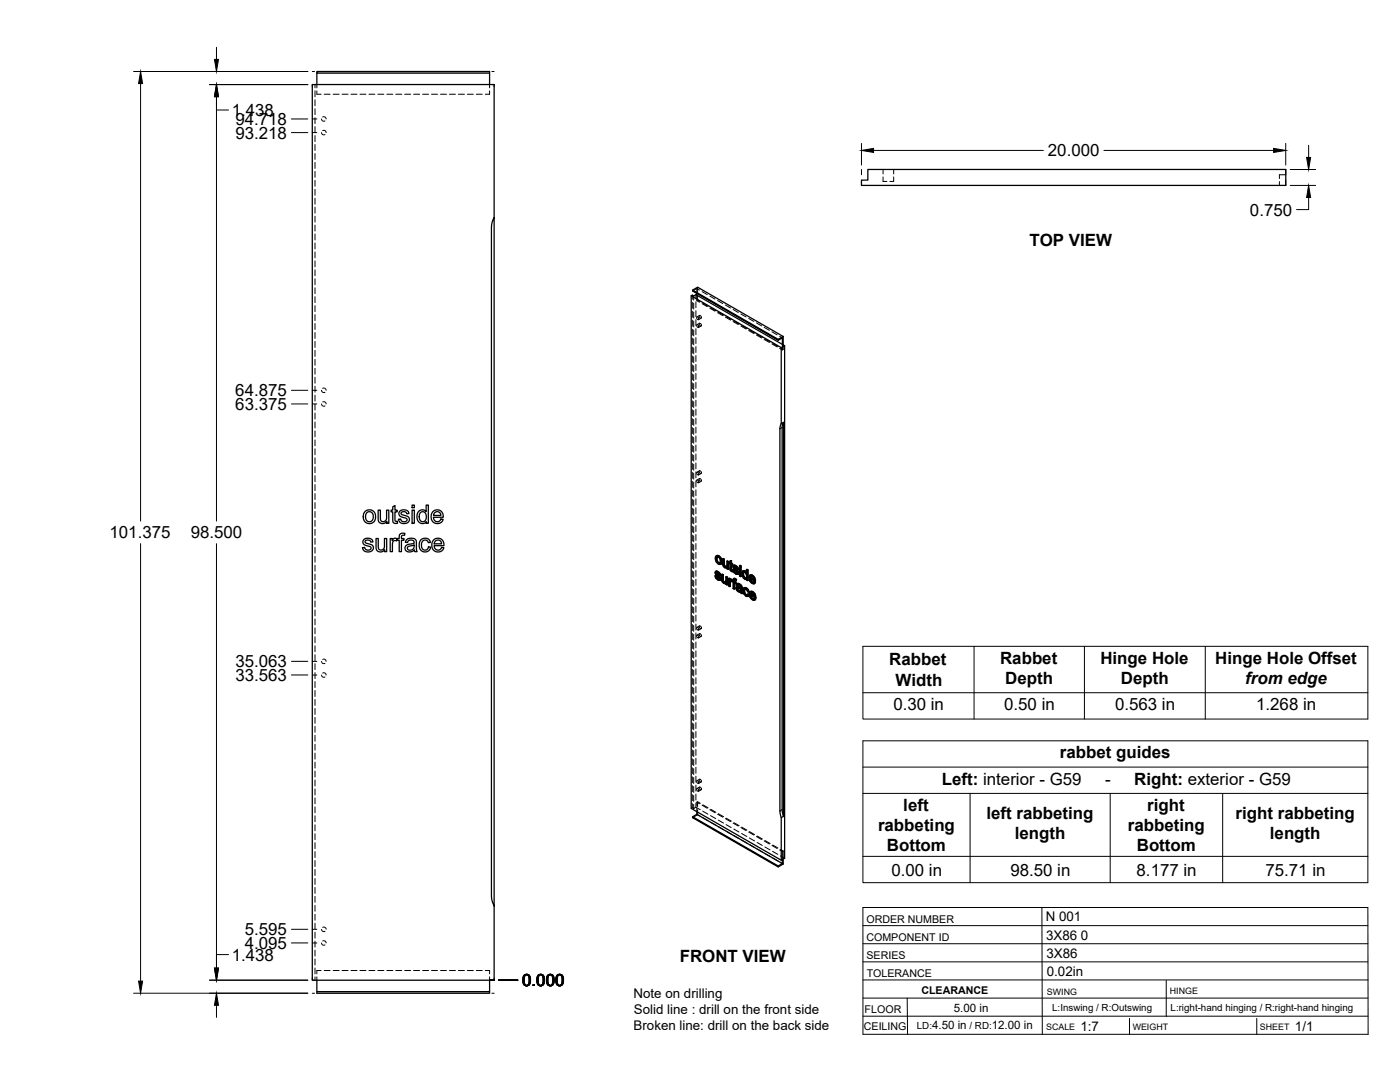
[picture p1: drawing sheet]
<svg xmlns="http://www.w3.org/2000/svg" width="559mm" height="432mm" viewBox="0 0 559 432" stroke-linecap="round" stroke-linejoin="round" font-family="sans-serif">
<!-- layer: Visible -->
<g fill="none" stroke="#000" stroke-width=".51">
<path d="M126.5 29.2v4.5M195.4 29.2h-68.9v-.7h68.9v5.2M346.4 67.6h166.8v6.4h-169.3v-2.1h2.5zM197.2 86.8v-53.1h-72.5v357.5h72.5v-304.4l-.7 1.5-.3 2.6v266.5l.3 2.5 .7 1.6M275.9 118v204.6l35.9 20.7M276.4 115.8l2-1.2 34.2 19.7M278.1 117.1v.7M310.6 135.4l-34.2-19.6v.3l34.2 19.7M312.6 134.3l-2 1.1v.4l1.7-1v2.6M312.6 134.3v3.3M313.2 138l-35.4-20.4-.9 .5-.6-.3-.4 .2 35.9 20.7M311.8 169.1v-30.4l1.4-.7v204.5l-1.4 .8v-17"/>
<path d="M311.8 169.1l-.5 2v152.6M312.7 168.5l-.5 2.1v152.5l.5 2.7M312.7 168.6l-.9 .5M312.7 168.6v157.2M145.2 215.4l1.6-.6a1.77 1.77 0 0 1 2 1.5l-.8 .1a1.13 1.13 0 0 0-1.2-.9 1.13 1.13 0 0 0-1 .9l1.1 .6a2.13 2.13 0 0 1 2.1 1.2 2.2 2.2 0 0 1-1.6 2.1 2.2 2.2 0 0 1-2.4-.9l-.3-.8 .9-.2a1.21 1.21 0 0 0 1.2 1.3 1.21 1.21 0 0 0 1.2-1.4l-.8-.3a2.34 2.34 0 0 1-2.3-1.3zM145.8 204a2.63 2.63 0 0 1 4.1 2.2 2.63 2.63 0 0 1-4 2.2 3.3 3.3 0 0 1-.1-4.4zM146.5 204.6l.6-.4a1.97 1.97 0 0 1 1.9 2 1.97 1.97 0 0 1-1.9 2l-.8-.5-.4-.9 .1-1.5zM150.1 214.9h.9v2.9a1.32 1.32 0 0 0 1.3 1.7 1.32 1.32 0 0 0 1.2-1.8v-2.8h.8v5.3h-.7v-.8a1.87 1.87 0 0 1-2.3 .8 1.87 1.87 0 0 1-1.2-2zM150.9 203.6h.9v2.9a1.31 1.31 0 0 0 1.3 1.7 1.31 1.31 0 0 0 1.2-1.8v-2.8h.9v5.2h-.8v-.7a1.87 1.87 0 0 1-2.2 .8 1.87 1.87 0 0 1-1.3-2.1zM155.7 214.9h.8v.8a1.27 1.27 0 0 1 2.1-.6l.7-.2v-.6a1.5 1.5 0 0 1 .7-1.4 1.5 1.5 0 0 1 1.6 0l-.1 .7a.81 .81 0 0 0-.9 0 .81 .81 0 0 0-.4 .8v.5h1v.7h-1v4.6h-.9v-4.6h-.7v-.4l-.3 .7-.4-.2a1.21 1.21 0 0 0-1.3 1.7v2.8h-.9zM156.8 202.3l.8-.6v1.9h.9v.7h-.9l.1 3.5 .8 .2 .2 .8-.7 .1a1.16 1.16 0 0 1-1.2-1.6v-3h-.7v-.7h.7zM159.6 204l1.1-.5h1.1a1.53 1.53 0 0 1 1.4 1.4l-.9 .1a1.14 1.14 0 0 0-1.1-.9 1.14 1.14 0 0 0-1.1 1l.8 .4a2.95 2.95 0 0 1 2.4 1.2 2.14 2.14 0 0 1-1.4 2.2 2.14 2.14 0 0 1-2.5-.7l-.4-.9 .9-.2a1.21 1.21 0 0 0 1.3 1.2 1.21 1.21 0 0 0 1.1-1.3l-.7-.3a2.34 2.34 0 0 1-2.3-1.4v-.7z"/>
<path d="M162.2 215.5l.8-.5 1.6-.2 .9 .3 .6 .7 .4 4.4h-1l-.1-.7-1.7 .8a1.63 1.63 0 0 1-2.1-1.6 1.63 1.63 0 0 1 2.1-1.6l.6-.1a.77 .77 0 0 0 1-.7 .77 .77 0 0 0-1-.8 1.28 1.28 0 0 0-1.6 1l-.9-.1zM162.8 218.2l1.6-.4a.49 .49 0 0 1 .7-.3 .49 .49 0 0 1 .2 .7 1.43 1.43 0 0 1-1.1 1.3 1.43 1.43 0 0 1-1.6-.7zM164.5 203.6h.9v5.2h-.9zM164.5 201.6h.9v1h-.9zM167.1 204.1a1.99 1.99 0 0 1 3 .1v-2.6h.9v7.2h-.9v-.6a2.17 2.17 0 0 1-2.6 .4 2.17 2.17 0 0 1-1.1-2.4l.2-1.2zM167.7 204.7l.6-.4a2.07 2.07 0 0 1 1.9 1.4 2.07 2.07 0 0 1-.8 2.3v.1a1.79 1.79 0 0 1-1.9-.7 1.79 1.79 0 0 1-.1-2zM168 215.4a2.24 2.24 0 0 1 3.8 1.1l-.9 .1a1.44 1.44 0 0 0-1.8-1 1.44 1.44 0 0 0-.9 1.9l.3 1.4a1.33 1.33 0 0 0 1.5 .6 1.33 1.33 0 0 0 1-1.3l.9 .2-.4 1a2.4 2.4 0 0 1-3 .6 2.4 2.4 0 0 1-1.2-2.8zM172.8 204.2a2.45 2.45 0 0 1 2.9-.5 2.45 2.45 0 0 1 1.2 2.7h-3.9l.2 .9a1.49 1.49 0 0 0 1.4 .9 1.49 1.49 0 0 0 1.4-1.1l.9 .1a2.57 2.57 0 0 1-3.5 1.5 2.57 2.57 0 0 1-1.1-3.7zM173 215.5a2.45 2.45 0 0 1 3-.4 2.45 2.45 0 0 1 1.2 2.7h-3.9l.2 .8a1.49 1.49 0 0 0 1.4 .9 1.49 1.49 0 0 0 1.4-1l.9 .1-.4 .8a2.66 2.66 0 0 1-3.7 .3 2.66 2.66 0 0 1-.4-3.7zM173.5 204.6l.6-.4 1 .1 .6 .5 .3 .9h-3zM173.8 215.9l.6-.3a1.42 1.42 0 0 1 1.9 1.4h-3zM285.4 229.8l.4 .2"/>
<path d="M285.7 228l.9 .1M285.8 230l.2-.2 .2 .6-.2 .2zM285.9 228.7l.4 .3M285.9 228.9l1.5 1.1M285.9 221.8h1.1zM285.9 221.8l-.3 .5-.1 1 .9 1.5a.98 .98 0 0 0 1.4 .2M286 227.9l-.4 .2M286 223.1l.2 .9M286 230.6l.5 .4h.5M286 228.1h.6l.5 .4M286 229.8h-.6l.5 1.1 .8 .6h.7M286.1 229.2l1.5 1.2"/>
<path d="M286.1 228.5v.1M286.1 228.8l-.2-.2 .6 .1 .9 1M286.2 224l.2-.1 .6 .6-.3 .2zM286.2 230.4l.5 .5M286.2 227.9l-.6 .3-.1 .6 1.5 1.8-.1 .5M286.4 222.3l-.2 .6M286.4 228.2l1.1 .8M286.4 223.9l-.2-1-.2 .2a.67 .67 0 0 1 .5-.9 .67 .67 0 0 1 .8 .7l.2 1a.55 .55 0 0 1-.1 .7 .55 .55 0 0 1-.7 .1M286.5 231l.4 .1M286.7 221.9l.9 .9 .2-.1 .4 1.3M286.9 228.6l.4 .5 .2-.1 .2 .5-.3 .2-.1-.6M287 224.5l.3 .1"/>
<path d="M287 221.8l.8 .9M287 231.1h-.1M287.1 230.1l.3 .5 .2-.2 .1 .5M287.4 230.6l.1 .5 .2-.2-.1 .5M287.5 231.1l-.1 .4 .2-.1-.3 .2M287.6 222.8l.4 1.4 .2-.2-.2 .9M287.8 225.1l-.2 .1M288 224.2l-.2 .9M288 229.2l.7 .2v2.2M288.5 223l.6 .1 .1 2.2M288.5 229.5v2.2l.2-.1 .2 .4M288.5 231.7l.2 .4 .5 .2"/>
<path d="M288.7 232.1l.9 .3-.2 .1M288.7 229.4l-.7-.2 .1 2.5 .7 1 .4 .3 .6-.2M288.9 223.2v2.3l.3-.2 .1 .5M288.9 225.5l.2 .4 .6 .2M289 232.4l.4 .1M289.1 225.9l.9 .3-.2 .1M289.1 223.1l-.6-.1 .1 2.7 .7 .9 .9-.1v.5l.4 .2M289.4 226.2l.4 .1M289.7 230.2l.7 .1v3l-.2 .2v-3M289.8 232.8v.4l.4 .3M289.8 232.8l-.2 .1M290.1 224l.7 .1v3l-.2 .1v-3"/>
<path d="M290.2 226.6l-.2 .1M290.4 230.3l-.7-.1v1.8l-.3 .5M290.8 224.1l-.7-.1v1.9l-.3 .4M290.8 230.8l.7 .1v.4M291.2 231.1v.4l.8-.3M291.3 224.4l-.3 .1v.4l.3 .1 .1 2.5 .4 .5 .7 .1-.1-.5h-.4M291.3 223.9l.7-.2v1.1M291.4 232l.1 2-.2 .1v-1.6M291.5 230.9l-.7-.1v3l.5 .3M291.5 231.3l.5-.1 .4 .3M291.6 231.8v.1M291.7 231.1l-.3 .2"/>
<path d="M291.8 223.9v1l.6 .1M291.8 224.9l.6 .1-.2 .6v-.4M291.8 231.3l.4 .4M291.8 227.4l.4 .1M291.9 227.5l.5 .1M292 223.7l-.7 .2v.8l-.3-.2M292 225.4v1.8M292.1 232.1l-.6-.3v.6M292.2 231.6h.4v.3zM292.2 225.6l-.4-.3v2l.3 .1M292.2 232.1l.4 .2v2.6l.5 .2M292.2 231.6v.5"/>
<path d="M292.2 231.8l-.1 .3M292.2 227.7l.1 .5M292.2 232.1h-.1M292.5 227.4l.4 .2M292.8 225.7h.9M292.9 230.9l1.1 .3M292.9 227.6l.2-.1 .2 .5-.2 .2zM293 226.3l.4 .4M293 226.5l1.5 1.1M293.1 232.1l.7 .2-.2 .5v-.4M293.1 225.5l-.3 .2M293.1 230.8l-.3 .2"/>
<path d="M293.1 228.2l.5 .4h.6M293.1 225.7l1.2 .4M293.1 227.5l-.6-.1 .4 1 1 .8 .6-.1M293.2 226.8l1.6 1.2M293.2 226.1v.1M293.3 226.4l-.3-.2 .7 .2 .8 .9M293.3 231.5v.5M293.3 232.6v2.4l-.2 .1v-2.6l.5 .3M293.3 231.1l.7 .1-.3 .6 .1-.4M293.3 228l.5 .5M293.3 225.6l-.6 .2-.1 .6 1.5 1.8-.1 .5M293.5 225.8l1.1 .8"/>
<path d="M293.6 230.9l-.8 .1-.2 .6M293.6 228.6l.4 .1M293.7 231.8l-.6-.3v.6l.7 .2M294 233l-.2 .4 .5 .3M294 233l.6-.2 .6 .2M294 226.3l.4 .4 .2-.1 .2 .5-.3 .2-.1-.6M294.1 234.2l.6-.1 .9 .4M294.1 228.7h-.1M294.2 227.8l.3 .4 .3-.2 .1 .6M294.2 235l.2 .4 .6 .2M294.3 234.8l.3 .5M294.3 234.1l-.3 .2"/>
<path d="M294.4 235.4l.3 .4h.7h-.7M294.4 234.7l-.1 .1M294.4 232.9l1.4 .5M294.5 234.7l.4 .1a.59 .59 0 0 1 .6 .3 .59 .59 0 0 1-.1 .7l-.2 .1M294.5 234.7l-.2 .1M294.5 234.7l-.1 .2M294.5 228.2l.1 .5 .3-.1-.2 .4M294.6 233.4l-.3 .3 .3-.3 .7 .5a.36 .36 0 0 1 .3 .4 .36 .36 0 0 1-.4 .3l-.8-.3M294.6 234.1l-.8 .3 .1 .9 .9 .9h.8l.6 .7M294.6 228.7l-.1 .4 .2-.1-.3 .2M294.6 232.8l-.5 .2M295 233.2l1.1 .6"/>
<path d="M295.2 226.9l.6 .1zM295.2 225.7l.6 .1zM295.2 226.9v3l.4 .2M295.2 225.7v.6l.4 .2M295.6 233.6l.6 .7M295.8 227v3l-.2 .1v-3M295.8 225.8l-.2 .7v-.5M295.8 234l.2 .4 .2-.1 .1 2.1M296 234.4v2.1l.3-.1 .1 .4-.2 .1-.2-.4M296.6 229.2l.2 1M296.6 227.8h.9l.4 .4M296.7 227.8l-.2 .1"/>
<path d="M296.8 230.2l.2-.2 .5 .6-.2 .1zM296.8 228.4l.6 .1 .5 1v1.1l-.6 .1M296.8 228.4l-.2 .8 .2-.2 .2 1M296.8 228.4h.1M296.9 227.7l-.2 .1M297 228.3l-.2 .7M297 235.9l.2 1 .2-.1 .6 .6M297.1 234.6h.9l.7 .7M297.2 236.9l.6 .6 .5-.1M297.2 228l.7 .3M297.3 234.5l-.4 .2M297.4 235.1l-.2 .7"/>
<path d="M297.5 227.8l-.5-.1a1.76 1.76 0 0 0-.2 3.1l.7 .4 .5-.1M297.5 230.6l.3 .1M297.8 234.8l.6 .6 .3-.1 .3 .9-.2 .1-.4-.9M297.9 227.3l.7 .1v4.2l-.2 .1v-4.1M298 231.1v.4l.4 .2M298 231.1l-.2 .1M298 234.6a1.11 1.11 0 0 0-1.4 .3 1.11 1.11 0 0 0 0 1.4l.7 1.3 1.2 .4M298.4 237.1l.4 .3M298.6 227.4l-.7-.1v1.5l-.3-.5M298.8 236.3l-.4-.2-.4-.7a.52 .52 0 0 0-.8-.2 .52 .52 0 0 0 0 .8l.2 .8M298.8 237.4l.3-.1-.6 .7zM299.1 237.3l-.5-.3-.4 .6-.4-.1"/>
<path d="M299.3 229.6l1.1-.1 .8 .9M299.4 230.5l1.5 .9-.5-1.1a.52 .52 0 0 0-.6-.3 .52 .52 0 0 0-.4 .5l.2-.1 1.2 .7M299.4 236.1h1.1l.8 .9M299.6 237.1l1.4 .8-.5-1a.51 .51 0 0 0-.5-.4 .51 .51 0 0 0-.4 .6l1.4 .5M299.6 231.8l.6 .6h.6M299.6 231.1l.2 .6M299.8 230l-.2 .4M299.8 237.6l.2 .7M299.8 238.4l.5 .6 .6-.1M299.9 236.5l-.1 .4M300.1 229.7l.9 .8 .2-.1 .3 1.4M300.2 232.4l.4 .1"/>
<path d="M300.3 236.2l.8 .9 .2-.1 .4 1.3M300.3 239l.4 .1M300.4 229.5l-.9-.1-.6 .8 .2 1.3 .7 1.1a.95 .95 0 0 0 1 .4 .95 .95 0 0 0 .7-.6M300.5 236.1l-.7-.2-.7 .7 .1 1.5 .8 1.1a.94 .94 0 0 0 .9 .4 .94 .94 0 0 0 .8-.7M300.7 232.4l-.1 .1M300.8 239l-.1 .1M300.9 232.2l.4 .3M301 230.5l.3 1.4 .2-.1-.2 .1M301 238.7l.5 .4M301.1 237.1l.4 1.4 .2-.2-.2 .2M301.3 232l-1.9-1.1 .2 .9 .2-.1 .6 .6M301.5 238.6l-2-1.1 .3 .9 .2-.1 .5 .5"/>
<path d="M301.5 232.4l-.5 .5M301.5 232.4l-.4-.3-.5 .4M301.7 238.9l-.5 .6M301.7 238.9l-.5-.3-.5 .5M278.1 323.9v1.1l-1.7 .9v.4l34.2 19.7v-.4l-34.2-19.7M278.1 325l34.2 19.6-1.7 1M311.3 323.6l.5 2.7M312.7 325.8l-.9 .5M312.3 343v1.6M312.6 342.9v1.9l-2 1.2M126.5 391.2v5.2h68.9v-.7h-68.9M195.4 391.2v4.5"/>
</g>
<!-- layer: Hidden -->
<g fill="none" stroke="#000" stroke-width=".4">
<path d="M125.7 33.7v1.4M125.7 36.2v2.4M125.7 39.8v2.4M126.5 33.7v1.4M126.5 36.3v1.3h1.7M129.4 37.6h2.4M133 37.6h2.3M136.5 37.6h2.4M140.1 37.6h2.4M143.7 37.6h2.3M147.3 37.6h2.3M150.8 37.6h2.4"/>
<path d="M154.4 37.6h2.4M158 37.6h2.3M161.5 37.6h2.4M165.1 37.6h2.4M168.7 37.6h2.4M172.3 37.6h2.3M175.8 37.6h2.4M179.4 37.6h2.4M183 37.6h2.4M186.5 37.6h2.4M190.1 37.6h2.4M195.4 33.7v1.4"/>
<path d="M195.4 36.3v1.3h-1.7M125.7 43.4v2.4M125.7 47v2.3M125.7 50.5v2.4M125.7 54.1v2.4M125.7 57.7v2.3M128.4 52.9l.4 .8h.9M128.4 47.5l.4 .8h.9M128.8 52.1l1 .1 .4 .7M128.8 46.7h1l.4 .8M125.7 61.3v2.3M125.7 64.8v2.4"/>
<path d="M125.7 68.4v2.4M125.7 72v2.3M125.7 75.5v2.4M125.7 79.1v2.4M352.5 70.6v1.8h1.5M352.5 67.6v1.8M356.7 70.6v1.8h-1.5M356.7 67.6v1.8M510.7 72.5v1.5M513.2 69.7h-2.5v1.6M125.7 82.7v2.4M125.7 86.3v2.3"/>
<path d="M125.7 89.8v2.4M125.7 93.4v2.4M125.7 97v2.4M125.7 100.5v2.4M125.7 104.1v2.4M125.7 107.7v2.4M125.7 111.3v2.3M125.7 114.8v2.4M125.7 118.4v2.4M276.3 117.8v1.6M276.9 118.1v1.7M277.8 117.6v1.7"/>
<path d="M278.1 115.2v1.9M278.1 117.8v2.2M278.1 115.2l-1.7 .9M278.1 115.2l1.1 .6M278.4 119.8l-.3 .2 1.1 .6M278.4 114.6v2M278.4 117.8v2M278.4 119.8l1.1 .6M280.2 116.4l2.1 1.2M283.3 118.2l2.1 1.2M286.4 120l2.1 1.1M125.7 122v2.4"/>
<path d="M125.7 125.5v2.4M125.7 129.1v2.4M125.7 132.7v2.4M125.7 136.2v2.4M125.7 139.8v2.4M276.3 120.7v2.3M276.3 124.2v2.4M276.3 127.8v2.4M276.3 131.4v2.4M276.3 134.9v2.4M276.3 138.5v2.4M276.9 120.9v2.4"/>
<path d="M276.9 124.5v2.4M276.9 128.1v2.4M276.9 131.7v2.3M276.9 135.2v2.4M276.9 138.8v2.4M277.8 120.4v2.4M277.8 124v2.4M277.8 127.6v2.4M277.8 131.1v2.4M277.8 134.7v2.4M277.8 138.3v2.4M278.2 129.6a.56 .56 0 0 1 .7 .3 .56 .56 0 0 1-.4 .8l-.4-.5z"/>
<path d="M278.2 126.5a.56 .56 0 0 1 .7 .3 .56 .56 0 0 1-.4 .8l-.4-.7zM279.1 126a.55 .55 0 0 1 .8 .3 .55 .55 0 0 1-.4 .7zM279.2 129a.56 .56 0 0 1 .7 .4 .56 .56 0 0 1-.4 .7l-.4-.6zM279.2 129l-1 .6M279.2 125.9l-1 .6M279.8 130.1l-1 .6M279.8 127l-1 .6M280.2 121.2l2.1 1.2M280.6 121l2 1.2M283.3 123l2.1 1.2M283.7 122.8l2 1.2M286.4 124.8l2.1 1.2"/>
<path d="M286.7 124.6l2.1 1.2M289.5 121.7l2.1 1.2M289.5 126.6l2.1 1.1M289.9 126.4l2 1.2M292.6 123.5l2.1 1.2M292.6 128.3l2.1 1.2M292.9 128.1l2.1 1.2M295.7 125.3l2.1 1.2M295.7 130.1l2.1 1.2M296 129.9l2.1 1.2M298.8 127.1l2.1 1.2M298.8 131.9l2.1 1.2"/>
<path d="M299.1 131.7l2.1 1.2M301.9 128.9l2.1 1.1M301.9 133.7l2.1 1.2M302.2 133.5l2.1 1.2M305 130.6l2.1 1.2M305 135.5l2.1 1.2M305.3 135.3l2.1 1.2M308.1 132.4l2.1 1.2M308.1 137.2l2.1 1.2M308.4 137.1l2.1 1.2M311.2 134.2l1.1 .6M311.2 139l1.1 .7"/>
<path d="M311.5 138.9l1.1 .6M312.3 137.4v2.3l.3-.2v-1.9M125.7 143.4v2.4M125.7 147v2.4M125.7 150.5v2.4M125.7 154.1v2.4M125.7 157.7v2.4M128.4 155.8l.4 .7h.9M128.8 155h1l.4 .8M276.3 142.1v2.4M276.3 145.6v2.4M276.3 149.2v2.4"/>
<path d="M276.3 152.8v2.4M276.3 156.4v2.4M276.3 159.9v2.4M276.9 142.4v2.4M276.9 146v2.3M276.9 149.5v2.4M276.9 153.1v2.4M276.9 156.7v2.4M277.8 141.9v2.4M277.8 145.4v2.4M277.8 149v2.4M277.8 152.6v2.4"/>
<path d="M277.8 156.2v2.3M277.8 159.7v2.4M125.7 161.3v2.3M125.7 164.8v2.4M125.7 168.4v2.4M125.7 172v2.3M125.7 175.6v2.3M125.7 179.1v2.4M128.4 161.2l.4 .8h.9M128.8 160.4l1 .1 .4 .7M276.3 163.5v2.4M276.3 167.1v2.4"/>
<path d="M276.3 170.6v2.4M276.3 174.2v2.4M276.3 177.8v2.4M276.9 160.3v2.3M276.9 163.8v2.4M276.9 167.4v2.4M276.9 171v2.4M276.9 174.5v2.4M276.9 178.1v2.4M277.8 163.3v2.4M277.8 166.9v2.3M277.8 170.5v2.3"/>
<path d="M277.8 174v2.4M277.8 177.6v2.4M125.7 182.7v2.4M125.7 186.3v2.3M125.7 189.8v2.4M125.7 193.4v2.4M125.7 197v2.4M276.3 181.4v2.3M276.3 185v2.3M276.3 188.5v2.4M276.3 192.1v2.4M276.3 195.7v2.3"/>
<path d="M276.3 199.2v2.4M276.9 181.7v2.4M276.9 185.3v2.3M276.9 188.8v2.4M276.9 192.4v2.4M276.9 196v2.4M276.9 199.5v2.4M277.8 181.2v2.4M277.8 184.7v2.4M277.8 188.3v2.4M277.8 191.9v2.4M277.8 195.5v2.3"/>
<path d="M277.8 199v2.4M278.2 191.6a.55 .55 0 0 1 .7 .3 .55 .55 0 0 1-.4 .7l-.4-.5zM278.2 188.5a.56 .56 0 0 1 .7 .3 .56 .56 0 0 1-.4 .7l-.4-.5zM279.2 191a.56 .56 0 0 1 .7 .4 .56 .56 0 0 1-.4 .7l-.4-.7zM279.2 187.9a.56 .56 0 0 1 .7 .4 .56 .56 0 0 1-.4 .7l-.4-.7zM279.2 191l-1 .6M279.2 187.9l-1 .5M279.8 192.1l-1 .6M279.8 189l-1 .5M125.7 200.6v2.3M125.7 204.1v2.4M125.7 207.7v2.4"/>
<path d="M125.7 211.3v2.4M125.7 214.8v2.4M125.7 218.4v2.4M276.3 202.8v2.4M276.3 206.4v2.4M276.3 210v2.3M276.3 213.5v2.4M276.3 217.1v2.4M276.9 203.1v2.4M276.9 206.7v2.4M276.9 210.3v2.3M276.9 213.8v2.4"/>
<path d="M276.9 217.4v2.4M277.8 202.6v2.4M277.8 206.2v2.4M277.8 209.7v2.4M277.8 213.3v2.4M277.8 216.9v2.4M125.7 222v2.4M125.7 225.6v2.3M125.7 229.1v2.4M125.7 232.7v2.4M125.7 236.3v2.4M125.7 239.8v2.4"/>
<path d="M276.3 220.7v2.4M276.3 224.2v2.4M276.3 227.8v2.4M276.3 231.4v2.4M276.3 235v2.3M276.3 238.5v2.4M276.9 221v2.4M276.9 224.6v2.3M276.9 228.1v2.4M276.9 231.7v2.4M276.9 235.3v2.4M276.9 238.8v2.4"/>
<path d="M277.8 220.5v2.3M277.8 224v2.4M277.8 227.6v2.4M277.8 231.2v2.4M277.8 234.8v2.3M277.8 238.3v2.4M285.6 229.7l.3 .9-.2 .1M285.7 228.4l-.2 .6M285.7 228.1l-.3 .4M285.7 222.7l.4 1.3-.2 .2M285.7 228.9l.3 .4-.2 .1M285.9 228l-.4 .2"/>
<path d="M285.9 230.6l.8 .7-.2 .1M286 229.3l1.2 1.1-.3 .1M286.1 224l.9 1-.3 .1M286.1 228.5h.5l-.2 .2M286.1 221.7l-.6 1.1M286.2 222.3l.8-.1-.3 .2M286.6 228.5l.4 .4-.2 .1M286.7 231.3l.6 .2-.3 .1M287 222.2l.5 .6-.2 .1M287 225l.6 .1-.2 .2M287 228.9l.2 .5-.2 .1M287.1 231h-.1"/>
<path d="M287.1 231l-.1 .1M287.2 230.4l.1 .3-.2 .2M287.2 229.4l.5 .1M287.3 230.7l-.2 .3M287.5 231.4l-.2 .1M287.5 224.6h-.2M287.5 222.8l.2 1-.2 .1M287.7 223.8l-.4 .9M287.8 225.1h-.2M288.3 229.1v2.4l-.2 .1M288.3 231.5l-.1 .6M288.4 231.9l.3 .4-.2 .2"/>
<path d="M288.7 222.9v2.3l-.2 .2M288.7 225.2l-.1 .6M288.7 232.3l.5 .4-.3 .1M288.8 225.7l.3 .4-.2 .1M289.1 226.1l.5 .4-.3 .1M289.2 232.7h.8l-.2 .1M289.6 226.5l.8-.1-.2 .1M289.6 232.4h.1M289.8 232.4l-.3 .1M289.8 232.8h.1M289.9 232.2l-.3 .2M289.9 230.1v1.9l-.3 .4"/>
<path d="M290 232.7l-.2 .5M290 233.1l.4 .2M290 226.2h.1M290.2 226.1l-.3 .2M290.2 226.5v.1M290.3 226l-.3 .2M290.3 223.8v1.9l-.3 .4M290.4 226.4l-.2 .6M290.4 226.9l.4 .2M291.1 230.7v3l-.3 .1M291.1 233.7l.4 .3M291.2 224.7l.4 .2-.3 .1"/>
<path d="M291.2 224.3l-.2 .6M291.3 224.4l.3 .1M291.5 231.3v.1M291.6 224.9v2.4l-.2 .1M291.6 223.8l-.3 .9M291.6 227.3l.2 .3-.2 .2M291.7 231.2l-.5 .3M291.7 231.7l-.1 .1M291.7 231.7h.3l-.2 .1M291.8 225.3l.2-.1v.2M291.8 227.6l.4 .3-.2 .1M292 231.7l.3 .3"/>
<path d="M292 225.2l.4 .2M292.2 227.9l.3 .2M292.2 231.8l.3-.1-.2 .3M292.3 232l-.1 .1M292.4 231.5l.1 .1M292.5 231.9l.3 .2-.2 .2M292.5 231.7l-.3 .4M292.5 231.5l-.3 .2M292.6 231.6l.2 .2M292.7 227.3l.3 .9-.2 .1M292.8 226l-.1 .6M292.8 232.1v2.7l-.2 .1"/>
<path d="M292.8 234.8l.5 .2M292.9 226.5l.3 .4-.3 .2M292.9 225.7l-.4 .4M292.9 231l-.3 .9M293 225.6l-.4 .2M293 230.8l-.3 .3M293 228.2l.8 .7-.2 .1M293.1 232.5l.2-.1v.2M293.1 226.1h.1M293.1 231.5h.2M293.2 226.9l1.1 1.1-.3 .1M293.3 232.4l.5 .3"/>
<path d="M293.3 226l-.2 .2M293.3 226l.5 .1-.3 .2M293.4 231.4l.2 .1-.2 .1M293.6 231.5l.3 .1M293.8 226.1l.4 .4-.3 .1M293.8 228.9l.6 .2-.3 .1M294 234.6l.2 .8-.2 .1M294 233l.3-.1-.5 .5M294 233.3l.5 .3M294.1 234.3l-.3 .4M294.2 228.6h.1M294.2 226.5l.1 .5-.2 .1"/>
<path d="M294.2 234.1l-.4 .3M294.2 235.4l.7 .6-.3 .1M294.3 228.6l-.2 .1M294.3 228l-.1 .5M294.3 227l.5 .1M294.4 228.3l-.1 .3M294.5 233.4h.1M294.5 234.7h.1M294.5 234.7h-.1M294.6 234.6l-.3 .2M294.6 229l-.2 .1M294.7 234.6l1.1 .4-.2 .1"/>
<path d="M294.7 233.3l.5 .1-.3 .2M294.9 236l.5 .2-.3 .1M295.2 233.4l.5 .5-.3 .1M295.4 236.2l.4-.1-.2 .1M295.4 226.7v3l-.2 .2M295.4 225.6l-.2 .7M295.4 229.7l.4 .3M295.4 226.2l.4 .2M295.6 234.5h.2M295.6 235.7l-.2 .2M295.7 233.9l.1 .5-.2 .1M295.7 235.6l-.2 .2"/>
<path d="M295.8 235l-.3 .7M295.8 234.4l-.2 .3M295.8 236.1l-.1 .5M295.9 236.5l.5 .3M296.4 228.8l.1 .9-.2 .1M296.5 229.7l.4 .8-.2 .1M296.5 228l-.4 .9M296.7 227.8l-.5 .4M296.8 235.5l.3 1.4-.2 .1M296.9 230.5l.6 .5-.3 .1M296.9 234.8l-.3 .9M297 228.3h.5l-.2 .1"/>
<path d="M297 228.3l-.2 .1M297 228.3h.1M297.1 236.9l.9 .9-.2 .1M297.1 234.5l-.4 .4M297.4 235.1l-.2 .1M297.5 235l.5 .1-.2 .1M297.5 231l.5 .1M297.5 228.3l.5 .6-.2 .1M297.9 228.3l.3 .4M298 237.8l.7 .1M298 235.1l.4 .3-.2 .2M298 228.9l.2 .7-.2 .4"/>
<path d="M298 230.6l-.2 .1M298.2 227.2l-.3 1.6M298.2 229.9l-.4 .8M298.2 231l-.2 .5M298.2 231.4l.4 .2M298.4 235.4l.2 .6-.2 .1M298.4 237.4h-.1M298.6 236l.4 .2M298.6 237l-.4 .6M299.1 230.4l.4 1.4-.2 .1M299.3 237l.3 1.3-.2 .1M299.4 230.9l.2-.1v.3"/>
<path d="M299.5 231.8l.9 .9-.2 .1M299.5 229.4l-.6 1.1M299.5 237.5l.2-.2 .1 .3M299.6 238.3l.9 .9-.2 .2M299.6 230.8l1.9 1.1M299.6 236l-.5 1.1M299.7 237.3l2 1.2M299.8 230h-.2M299.9 229.9l.5 .1-.3 .1M299.9 236.5l-.1 .1M300 236.5h.5l-.2 .1M300.4 230l.5 .5-.2 .2"/>
<path d="M300.4 232.7l.7 .2-.2 .1M300.5 236.5l.6 .6-.3 .2M300.5 239.2l.8 .2-.2 .1M300.8 232.4h.1M300.8 231.1l.3 .1M300.9 232.3l-.2 .2M300.9 238.9h.1M300.9 230.5l.2 .7-.2 .2M300.9 238.9l-.1 .1M301 237.6l.2 .2M301 238.9l-.2 .1M301.1 237.1l.1 .7-.2 .1"/>
<path d="M301.1 232.1l-.3 .3M301.2 238.6l-.3 .3M301.2 232.8l-.1 .1M301.4 239.4h-.1M125.7 243.4v2.4M125.7 247v2.4M125.7 250.6v2.3M125.7 254.1v2.4M125.7 257.7v2.4M276.3 242.1v2.4M276.3 245.7v2.4M276.3 249.2v2.4"/>
<path d="M276.3 252.8v2.4M276.3 256.4v2.4M276.3 260v2.3M276.9 242.4v2.4M276.9 246v2.4M276.9 249.6v2.3M276.9 253.1v2.4M276.9 256.7v2.4M277.8 241.9v2.4M277.8 245.5v2.3M277.8 249v2.4M277.8 252.6v2.4"/>
<path d="M277.8 256.2v2.4M277.8 259.8v2.3M278.1 253.6a.54 .54 0 0 1 .8 .2 .54 .54 0 0 1-.4 .8zM278.2 250.4a.56 .56 0 0 1 .7 .3 .56 .56 0 0 1-.4 .7l-.4-.5zM279.2 249.8a.56 .56 0 0 1 .7 .4 .56 .56 0 0 1-.4 .7l-.4-.7zM279.2 252.9a.56 .56 0 0 1 .7 .4 .56 .56 0 0 1-.4 .7l-.4-.7zM279.2 249.8l-1 .6M279.2 252.9l-1 .6M279.8 250.9l-1 .6M279.8 254l-1 .6M125.7 261.3v2.4M125.7 264.9v2.3"/>
<path d="M125.7 268.4v2.4M125.7 272v2.4M125.7 275.6v2.3M125.7 279.1v2.4M128.4 263.9l.4 .8h.9M128.4 269.4l.4 .8h.9M128.8 263.2h1l.4 .7M128.8 268.6h1l.4 .8M276.3 263.5v2.4M276.3 267.1v2.4M276.3 270.7v2.4M276.3 274.3v2.3"/>
<path d="M276.3 277.8v2.4M276.9 260.3v2.4M276.9 263.8v2.4M276.9 267.4v2.4M276.9 271v2.4M276.9 274.6v2.3M276.9 278.1v2.4M277.8 263.3v2.4M277.8 266.9v2.4M277.8 270.5v2.4M277.8 274v2.4M277.8 277.6v2.4"/>
<path d="M125.7 282.7v2.4M125.7 286.3v2.4M125.7 289.9v2.3M125.7 293.4v2.4M125.7 297v2.4M276.3 281.4v2.4M276.3 285v2.4M276.3 288.5v2.4M276.3 292.1v2.4M276.3 295.7v2.4M276.3 299.3v2.3M276.9 281.7v2.4"/>
<path d="M276.9 285.3v2.4M276.9 288.9v2.3M276.9 292.4v2.4M276.9 296v2.4M276.9 299.6v2.3M277.8 281.2v2.4M277.8 284.8v2.3M277.8 288.3v2.4M277.8 291.9v2.4M277.8 295.5v2.4M277.8 299v2.4M125.7 300.6v2.4"/>
<path d="M125.7 304.1v2.4M125.7 307.7v2.4M125.7 311.3v2.4M125.7 314.9v2.3M125.7 318.4v2.4M276.3 302.8v2.4M276.3 306.4v2.4M276.3 310v2.4M276.3 313.5v2.4M276.3 317.1v2.4M276.9 303.1v2.4M276.9 306.7v2.4"/>
<path d="M276.9 310.3v2.4M276.9 313.9v2.3M276.9 317.4v2.4M277.8 302.6v2.4M277.8 306.2v2.4M277.8 309.8v2.3M277.8 313.4v2.3M277.8 316.9v2.4M278.1 311.6a.55 .55 0 0 1 .8 .3 .55 .55 0 0 1-.4 .8zM278.2 314.7a.56 .56 0 0 1 .7 .3 .56 .56 0 0 1-.4 .8l-.4-.7zM278.4 320l1.1 .6M279.2 311a.56 .56 0 0 1 .7 .4 .56 .56 0 0 1-.4 .7l-.4-.7z"/>
<path d="M279.2 314.1a.56 .56 0 0 1 .7 .4 .56 .56 0 0 1-.4 .7l-.4-.5zM279.2 311l-1 .6M279.2 314.1l-1 .6M279.8 312.1l-1 .6M279.8 315.2l-1 .6M125.7 322v2.4M125.7 325.6v2.4M125.7 329.1v2.4M125.7 332.7v2.4M125.7 336.3v2.4M125.7 339.9v2.3M276.3 322.3l.6 .4"/>
<path d="M276.3 320.7v1.6M276.3 322.3l-.4 .3M276.9 321v1.7l.9-.5M277.8 320.5v1.7M277.8 322.2l1.7 .9M278.1 321.4v-1.3l.3-.1v2M278.1 322.6v1.3M278.1 320.1l1.1 .7M278.4 325.2l-2 1.1M278.4 323.2v2M278.4 325.2l1.1 .6M280.2 321.4l2.1 1.2"/>
<path d="M280.5 323.7l2.1 1.2M280.6 321.2l2 1.2M280.6 326.4l2 1.2M283.3 323.2l2.1 1.1M283.6 325.5l2.1 1.2M283.7 323l2 1.1M283.7 328.1l2 1.2M286.4 324.9l2.1 1.2M286.7 327.3l2.1 1.2M286.7 324.7l2.1 1.2M286.7 329.9l2.1 1.2M289.5 326.7l2.1 1.2"/>
<path d="M289.8 329.1l2.1 1.2M289.9 326.5l2 1.2M289.9 331.7l2 1.2M292.6 328.5l2.1 1.2M292.9 330.9l2.1 1.1M292.9 328.3l2.1 1.2M292.9 333.5l2.1 1.2M295.7 330.3l2.1 1.2M296 332.6l2.1 1.2M296 330.1l2.1 1.2M296 335.3l2.1 1.2M298.8 332.1l2.1 1.1"/>
<path d="M299.1 334.4l2.1 1.2M299.1 331.9l2.1 1.2M299.1 337.1l2.1 1.1M301.9 333.8l2.1 1.2M302.2 336.2l2 1.2M302.2 333.7l2.1 1.1M302.2 338.8l2.1 1.2M305 335.6l2.1 1.2M305.3 338l2 1.2M305.3 335.4l2.1 1.2M308.1 337.4l2.1 1.2M308.4 339.8l2.1 1.2"/>
<path d="M308.4 337.2l2.1 1.2M311.2 339.2l1.1 .6 .3-.2M311.5 339l1.1 .6M312.3 339.8v3.2M312.6 339.6v3.3M125.7 343.4v2.4M125.7 347v2.4M125.7 350.6v2.4M125.7 354.1v2.4M125.7 357.7v2.4M305.3 340.6l2.1 1.2M308.4 342.4l2.1 1.2"/>
<path d="M311.5 341.5l1.7 1M311.5 344.2l1.1 .6M125.7 361.3v2.4M125.7 364.9v2.3M125.7 368.4v2.4M125.7 372v2.4M125.7 375.6v2.4M125.7 379.2v2.3M128.4 370.9l.5 .8 .8-.1M128.4 376.3l.4 .8h.9M128.8 370.1h1l.4 .8M128.8 375.5l1 .1 .4 .7"/>
<path d="M125.7 382.7v2.4M125.7 386.3v2.4M125.7 389.9v1.3M126.5 389.8v1.4M128.2 387.3h-1.7v1.3M129.4 387.3h2.4M133 387.3h2.3M136.5 387.3h2.4M140.1 387.3h2.4M143.7 387.3h2.3M147.3 387.3h2.3M150.8 387.3h2.4"/>
<path d="M154.4 387.3h2.4M158 387.3h2.3M161.5 387.3h2.4M165.1 387.3h2.4M168.7 387.3h2.4M172.3 387.3h2.3M175.8 387.3h2.4M179.4 387.3h2.4M183 387.3h2.4M186.5 387.3h2.4M190.1 387.3h2.4M193.7 387.3h1.7v1.3"/>
<path d="M195.4 389.8v1.4"/>
</g>
<!-- layer: Reference -->
<g fill="none" stroke="#000" stroke-width=".4">
<path d="M124.7 28.5h.9M125.6 33.7h-.9v.9M196.3 33.7h.9v.9M196.3 28.5h.9M124.7 47.5h1.8M124.7 52.9h1.8M343.9 67.6v2.1M343.9 71.9v2.1M513.2 67.6v2.1M513.2 71.9v2.1M124.7 155.8h1.8M124.7 161.2h1.8"/>
<path d="M124.7 263.9h1.8M124.7 269.4h1.8M124.7 370.9h1.8M124.7 376.3h1.8M124.7 390.3v.9h.9M124.7 396.4h.9M195.4 391.2h1.8zM196.3 396.4h.9M197.2 390.3v.9h-.9"/>
</g>
<!-- layer: Hidden Narrow -->
<path d="M286.7 230l-.2 .1M288.3 231l-.3 .1M288.7 224.7l-.2 .2M289.9 231.7l-.2 .1M290.3 225.4l-.2 .2M291.6 226.7l-.3 .1M292.8 231.4l-.2 .2M293.8 227.6l-.2 .1M295.1 234.7l-.2 .1M295.8 235.1l-.2 .2" fill="none" stroke="#000" stroke-width=".4"/>
<!-- layer: Visible Narrow -->
<path d="M312.2 170.6l-.9 .5M286.7 229.4l-.2 .1M288.7 231l-.2 .2M289.1 224.8l-.2 .1M292 226.9l-.2 .2M293.3 231.7l-.2 .1M293.8 227l-.2 .1M295 234.3l-.2 .1M296.2 234.8l-.2 .1M296.2 235.5l-.2 .1M312.2 323.1l-.9 .6" fill="none" stroke="#000" stroke-width=".4"/>
<!-- layer: Titleblock -->
<path d="M344.4 362.2h201.6l.1 50.6h-201.7zM344.4 369.4h201.6M344.4 376.6h201.6M415.9 362.2l.1 50.6M344.4 383.9h201.6M344.4 391.1h201.6M344.4 398.3h201.6M362.1 398.3l.1 14.4M465.5 391.3v14.4M344.4 405.5h201.7M450.8 406.4v6.4M501.6 406.4v6.4" fill="none" stroke="#000" stroke-width=".4"/>
<!-- layer: Custom Tables -->
<path d="M344.4 257.9h201.6v29.1h-201.6zM388.8 257.9v29.1M432.8 257.9v29.1M481.1 257.9v29.1M344.4 276.5h201.6M344.4 295.6h201.6v56.7h-201.6zM344.4 306.1h201.6M344.4 316.6h201.6M387.2 316.6v35.7M443.1 316.6v35.7M488 316.6v35.7M344.4 341.8h201.6" fill="none" stroke="#000" stroke-width=".4"/>
<!-- layer: FD_Dimensions -->
<g fill="none" stroke="#000" stroke-width=".4">
<path d="M86.4 18.9v4.8M53.3 28.5h69.6M56.1 33.4v174.6M83.6 33.8h39.3M86.4 38.6v169.4M86.4 43.4v.5h4.8M116.3 47.5h6.6M116.3 52.9h6.6M343.9 57.2v8.7M513.2 57.2v8.7M522.3 58v4.8M348.7 60h67.8"/>
<path d="M440.6 60h67.8M515 67.6h10.1M515 74h10.1M522.3 78.8v4.9h-4.8M116.3 155.8h6.6M116.3 161.2h6.6M56.1 217v174.5M86.4 217v169.3M116.3 263.9h6.6M116.3 269.4h6.6M116.3 370.9h6.6M116.3 376.3h6.6"/>
<path d="M53.3 396.4h69.6M83.6 391.2h39.3M91.2 381h-4.8v.5M199 391.2h7.7M86.4 401.2v4.8"/>
</g>
<path d="M56.1 28.5l.8 4.9h-1.6zM86.4 33.8l.8 4.8h-1.6zM85.6 23.7h1.6l-.8 4.8zM343.9 60l4.8-.8v1.6zM508.4 59.2l4.8 .8-4.8 .8zM521.5 62.8h1.6l-.8 4.8zM522.3 74l.8 4.8h-1.6zM55.3 391.5h1.6l-.8 4.9zM85.6 386.3h1.6l-.8 4.9zM86.4 396.4l.8 4.8h-1.6z" fill="#000" stroke="#000" stroke-width=".4"/>
<g font-size="6.7">
<text x="92.5" y="46.3">1.438</text>
<text x="94" y="49.8">94.718</text>
<text x="94" y="55.3">93.218</text>
<text x="418.3" y="62.4">20.000</text>
<text x="498.9" y="86">0.750</text>
<text x="410.9" y="98.2">TOP VIEW</text>
<text x="93.9" y="158.1">64.875</text>
<text x="93.9" y="163.6">63.375</text>
<text x="43.7" y="214.8">101.375</text>
<text x="76.1" y="214.8">98.500</text>
<text x="94" y="266.3">35.063</text>
<text x="355" y="265.6">Rabbet</text>
<text x="399.2" y="264.9">Rabbet</text>
<text x="439.2" y="264.9">Hinge Hole</text>
<text x="485.1" y="264.9">Hinge Hole Offset</text>
<text x="94" y="271.7">33.563</text>
<text x="357.5" y="273.6">Width</text>
<text x="401.2" y="273">Depth</text>
<text x="447.4" y="273">Depth</text>
<text x="497.1" y="273">from edge</text>
<text x="356.6" y="283.3">0.30 in</text>
<text x="400.8" y="283.3">0.50 in</text>
<text x="445.1" y="283.3">0.563 in</text>
<text x="501.4" y="283.3">1.268 in</text>
<text x="423" y="302.6">rabbet guides</text>
<text x="375.9" y="313.1">Left: interior - G59</text>
<text x="441.1" y="313.1">-</text>
<text x="452.7" y="313.1">Right: exterior - G59</text>
<text x="360.6" y="323.6">left</text>
<text x="457.9" y="323.5">right</text>
<text x="393.8" y="326.9">left rabbeting</text>
<text x="493.2" y="326.9">right rabbeting</text>
<text x="350.5" y="331.6">rabbeting</text>
<text x="405" y="335">length</text>
<text x="450.2" y="331.6">rabbeting</text>
<text x="506.9" y="334.9">length</text>
<text x="354" y="339.7">Bottom</text>
<text x="453.7" y="339.6">Bottom</text>
<text x="355.8" y="349.4">0.00 in</text>
<text x="403.3" y="349.4">98.50 in</text>
<text x="453.7" y="349.4">8.177 in</text>
<text x="505.1" y="349.4">75.71 in</text>
<text x="97.7" y="373.2">5.595</text>
<text x="92.5" y="383.3">1.438</text>
<text x="97.7" y="378.7">4.095</text>
<text x="271.3" y="383.8">FRONT VIEW</text>
<text x="208.4" y="393.5">0.000</text>
</g>
<g font-size="5.3">
<text x="417.4" y="367.6">N 001</text>
<text x="417.6" y="375.1">3X86 0</text>
<text x="417.7" y="382.2">3X86</text>
<text x="417.8" y="389.5">0.02in</text>
<text x="252.9" y="398.4">Note on drilling</text>
<text x="253" y="404.9">Solid line : drill on the front side</text>
<text x="252.9" y="411.2">Broken line: drill on the back side</text>
<text x="431.3" y="411.5">1:7</text>
<text x="516.9" y="411.5">1/1</text>
</g>
<g font-size="4.6">
<text x="380.7" y="403.7">5.00 in</text>
<text x="372" y="410.7">4.50 in</text>
<text x="395.9" y="410.7">12.00 in</text>
</g>
<g font-size="4.3">
<text x="345.8" y="368.4">ORDER NUMBER</text>
<text x="345.8" y="375.5">COMPONENT ID</text>
<text x="345.8" y="382.7">SERIES</text>
<text x="345.9" y="389.9">TOLERANCE</text>
<text x="367.7" y="396.7">CLEARANCE</text>
<text x="345.1" y="404.3">FLOOR</text>
<text x="344.8" y="411.1">CEILING</text>
</g>
<g font-size="3.9">
<text x="420" y="403.6">L:Inswing / R:Outswing</text>
<text x="467.2" y="403.6">L:right-hand hinging / R:right-hand hinging</text>
<text x="366" y="410.7">LD:</text>
<text x="387" y="410.7">/ RD:</text>
</g>
<g font-size="3.5">
<text x="417.9" y="397">SWING</text>
<text x="466.9" y="396.9">HINGE</text>
<text x="417.5" y="410.9">SCALE</text>
<text x="452.1" y="410.9">WEIGHT</text>
<text x="502.9" y="410.9">SHEET</text>
</g>
</svg>
